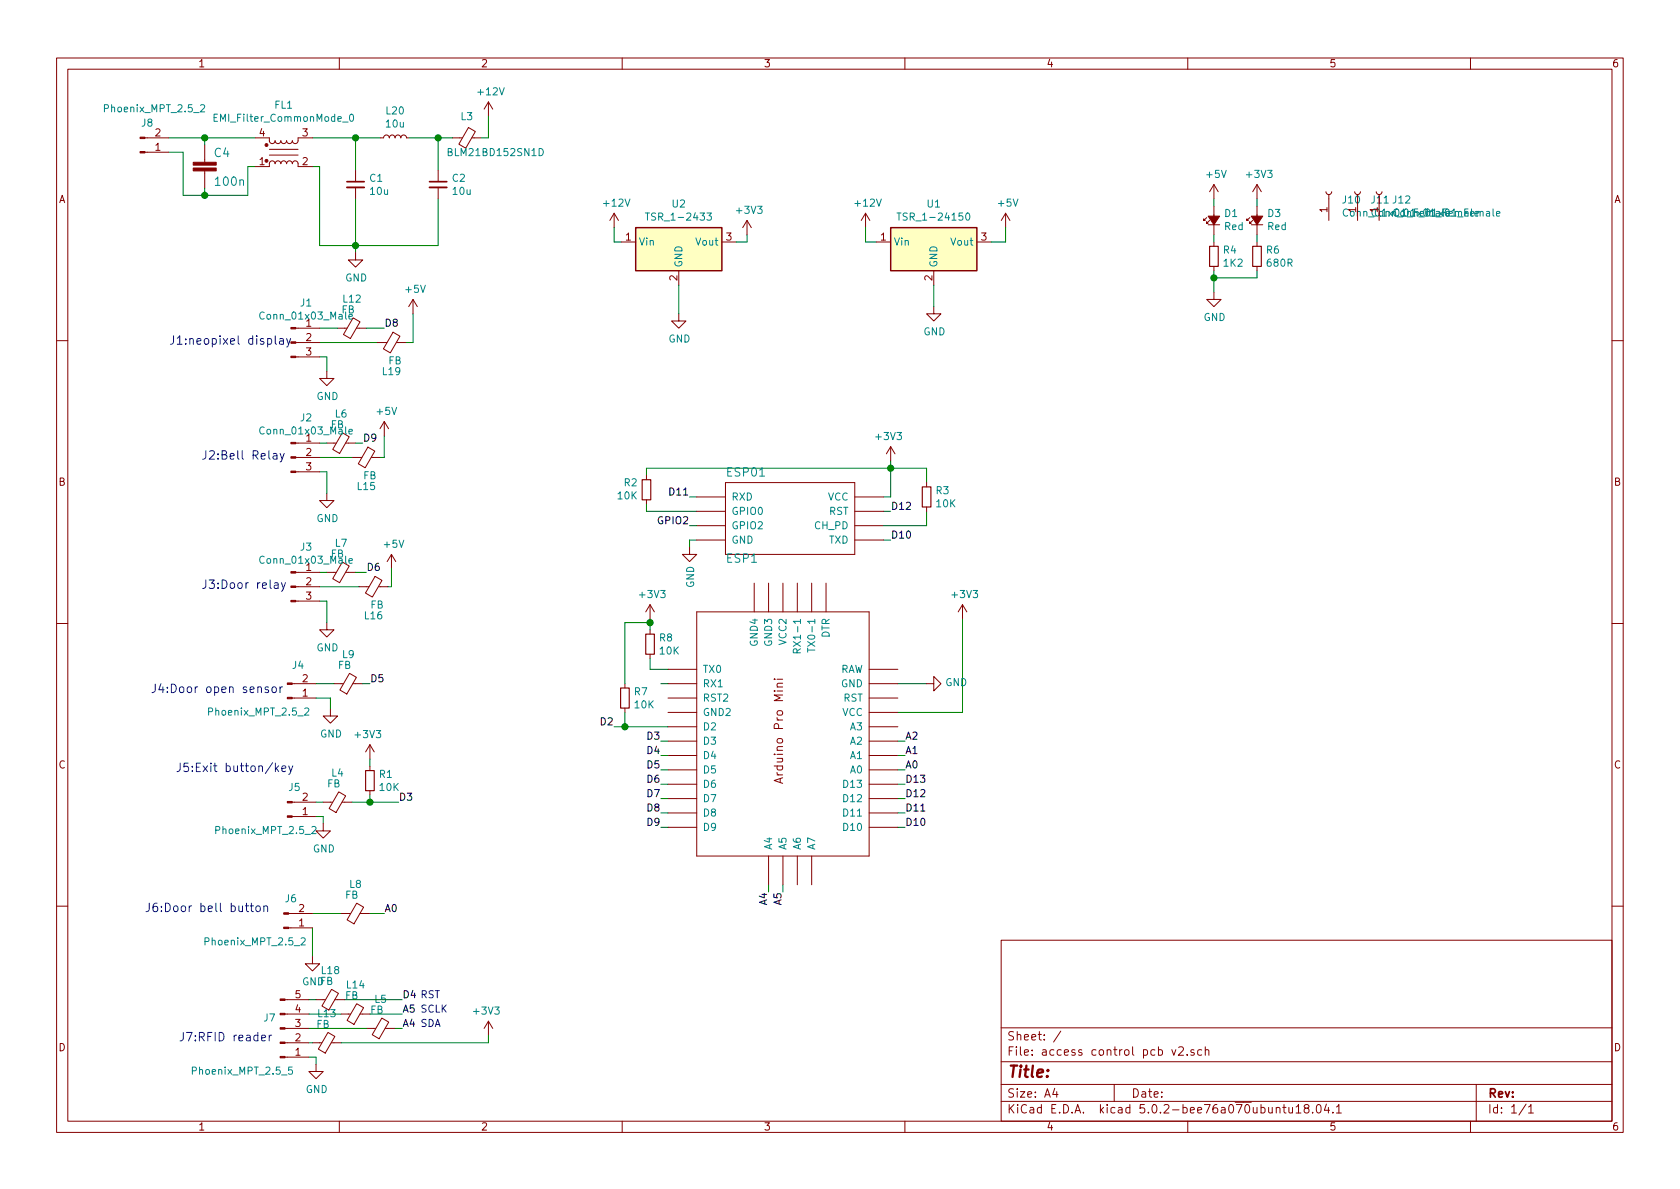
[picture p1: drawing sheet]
<svg xmlns="http://www.w3.org/2000/svg" width="297mm" height="210mm" viewBox="0 0 297 210" stroke-linecap="round" stroke-linejoin="round" font-family="sans-serif">
<g fill="none" stroke="#840000" stroke-width=".18">
<path d="M10 10.3h277v189.9h-277zM12 12.2h273v186.1h-273zM60 10.3v1.9M86.4 18l-.8 1.3M86.4 18v2.6M86.4 18l.7 1.3M110 10.3v1.9M160 10.3v1.9M210 10.3v1.9M260 10.3v1.9M25.6 24.4h4.2M25.6 26.9h4.2"/>
<path d="M36.2 25.6v3.1M36.2 30.2v3.1M45.1 24.4h2.5l.1 .7 .4 .3 .3-.1 .2-.4 .1 .3 .4 .2 .4-.1 .2-.4 .1 .3 .3 .2 .4-.1 .2-.4 .3 .5 .5-.1 .2-.4 .2 .4 .4 .1 .4-.3v-.7h2.5M45.1 29.5h2.5l.1-.7 .3-.4 .5 .2 .1 .4 .2-.4 .2-.2 .5 .2 .2 .4 .1-.4 .3-.2 .4 .2 .2 .4 .1-.4 .3-.2 .4 .2 .2 .4 .2-.5 .4-.1 .4 .4v.7h2.5M47.6 27.4h5.1M47.6 26.4h5.1M62.9 30.1v2M62.9 33.1v2.1M67.3 24.4h.5l.1-.4 .3-.1 .5 .1 .1 .4 .2-.4 .2-.1 .5 .1 .1 .4 .2-.4 .3-.1 .4 .1 .2 .4 .1-.4 .3-.1 .4 .1 .2 .4h.5M77.5 30.1v2M77.5 33.1v2.1M80 24.4h1.8"/>
<path d="M82.8 22.5l1.2 .8-1.7 2.9-1.2-.7zM83.4 24.4h1.7M108.6 37.7l-.8 1.3M108.6 37.7v2.6M108.6 37.7l.7 1.3M132.1 39l-.8 1.3M132.1 39v2.5M132.1 39l.7 1.3M153 37.7l-.7 1.3M153 37.7v2.6M153 37.7l.8 1.3M177.8 37.7l-.8 1.3"/>
<path d="M177.8 37.7v2.6M177.8 37.7l.8 1.3M213.4 38.5l-.5 .5v-.3v.3h.2M213.6 39.7h2M213.9 39l-.5 .5v-.3v.3h.2M214.6 32.6v2.6M214.6 36.4v5.1M214.6 32.6l-.7 1.3M214.6 32.6l.8 1.3M221 38.5l-.5 .5v-.3v.3h.2M221.2 39.7h2.1M221.5 39l-.5 .5v-.3v.3h.2"/>
<path d="M222.2 32.6v2.6M222.2 36.4v5.1M222.2 32.6l-.7 1.3M222.2 32.6l.8 1.3M234.4 33.9l.1 .3 .4 .2 .4-.1 .2-.4M234.9 34.4v4.6M239.5 33.9l.1 .3 .4 .2 .3-.1 .2-.4M240 35.2v3.8M243.3 33.9l.1 .3 .4 .2 .3-.1 .2-.4M243.8 35.2v3.8M52.3 58h4.2M59.7 58h1.6"/>
<path d="M62.4 56.2l1.3 .7-1.7 3-1.3-.7zM62.9 44.7v1.3h1.2l-1.2 1.2-1.3-1.2h1.3M63 58h1.8M69.5 58.7l1.2 .8-1.7 2.9-1.2-.7zM73 53l-.7 1.2M73 53v2.5M73 53l.8 1.2M109.9 42.8h2.5M120 55.5v1.3h1.3l-1.3 1.2-1.3-1.2h1.3M120 47.9v2.5M127.6 42.8h2.6M154.9 42.8h2.6"/>
<path d="M165.1 54.2v1.3h1.3l-1.3 1.3-1.3-1.3h1.3M165.1 47.9v2.5M172.7 42.8h2.6M214.6 51.7v1.3h1.3l-1.3 1.2-1.2-1.2h1.2M214.6 42.8v.8M214.6 47.1v.8M222.2 42.8v.8M222.2 47.1v.8M10 60.2h2M52.3 60.6h4.2M52.3 78.4h4.2M52.3 63.1h4.2"/>
<path d="M57.8 65.7v1.2h1.3l-1.3 1.3-1.3-1.3h1.3M57.8 78.4h1.6M60.5 76.5l1.2 .7-1.7 3-1.2-.7zM61.1 78.4h1.8M65 79.1l1.3 .7-1.7 2.9-1.3-.7zM66.7 60.6h1.7M67.9 74.5l-.7 1.3M67.9 74.5v2.6M67.9 74.5l.8 1.3M70.1 60.6h1.7M157.5 79l.7 1.3M157.5 79v2.5"/>
<path d="M157.5 79l-.8 1.3M285 60.2h2M52.3 80.9h4.2M52.3 83.4h4.2M57.8 87.2v1.3h1.3l-1.3 1.3-1.3-1.3h1.3M60.5 99.4l1.2 .7-1.7 2.9-1.2-.7zM62.2 80.9h1.8M65.7 80.9h1.6M69.2 98l-.7 1.3M69.2 98v2.6M69.2 98l.8 1.3M114.3 84.1v.7"/>
<path d="M114.3 88.4v.7M121.9 96.8v1.2h1.3l-1.3 1.3-1.3-1.3h1.3M123.2 93h5.1M123.2 95.5h5.1M123.2 90.4h5.1M123.2 87.9h5.1M128.3 85.3h22.8v12.7h-22.8zM151.1 93h5.1M151.1 95.5h5.1M151.1 90.4h5.1M151.1 87.9h5.1M163.8 85.3v.8"/>
<path d="M163.8 89.7v.7M10 110.3h2M52.3 101.2h4.2M52.3 103.8h4.2M52.3 106.3h4.2M57.8 110.1v1.3h1.3l-1.3 1.2-1.3-1.2h1.3M57.8 101.2h1.6M61.1 101.2h1.8M61.8 119.1l1.2 .7-1.7 2.9-1.2-.7zM63.5 103.8h1.8M66.3 101.9l1.2 .7-1.7 3-1.2-.7zM66.9 103.8h1.7"/>
<path d="M114.9 106.9v2.6M114.9 111.4v.7M114.9 115.7v.8M114.9 106.9l-.7 1.3M114.9 106.9l.8 1.3M118.1 118.4h5.1M123.2 108.2h30.5v43.2h-30.5zM133.3 103.1v5.1M135.9 103.1v5.1M138.4 103.1v5.1M141 103.1v5.1M143.5 103.1v5.1"/>
<path d="M146 103.1v5.1M153.7 118.4h5M170.2 106.9l-.8 1.3M170.2 106.9v2.6M170.2 106.9l.7 1.3M285 110.3h2M51.7 120.9h4.2M51.7 123.4h4.2M58.4 125.3v1.3h1.3l-1.3 1.3-1.3-1.3h1.3M59.1 120.9h1.6M62.4 120.9h1.7M65.4 131.7l.8 1.3"/>
<path d="M65.4 131.7v2.5M65.4 135.5v.8M65.4 139.8v.8M65.4 131.7l-.8 1.3M110.5 120.9v.8M110.5 125.2v.8M118.1 136.1h5.1M118.1 133.6h5.1M118.1 131.1h5.1M118.1 128.5h5.1M118.1 138.7h5.1M118.1 120.9h5.1"/>
<path d="M118.1 126h5.1M118.1 123.4h5.1M136.9 120.1h.1M137.4 121.5h1M137.4 120.1h1M137.9 137.7v.7M138.4 137.5l-1.5 .5 1.5 .5M138.4 120.8h-.8a.39 .39 0 0 0-.1 .7M153.7 136.1h5M153.7 133.6h5M153.7 131.1h5M153.7 128.5h5"/>
<path d="M153.7 138.7h5M153.7 120.9h5M153.7 126h5M153.7 123.4h5M163.8 120.9h1.3v-1.3l1.3 1.3-1.3 1.3v-1.3M51.7 141.9h4.2M51.7 144.4h4.2M57.1 145.7v1.2h1.3l-1.3 1.3-1.2-1.3h1.2M57.1 141.9h1.7M59.9 140l1.2 .7-1.7 3-1.2-.7zM60.5 141.9h1.7M63.1 159.7l1.2 .7-1.7 3-1.2-.7z"/>
<path d="M118.1 146.3h5.1M118.1 143.8h5.1M118.1 141.2h5.1M135.9 151.4v5.1M138.4 151.4v5.1M141 151.4v5.1M143.5 151.4v5.1M153.7 146.3h5M153.7 143.8h5M153.7 141.2h5M10 160.2h2M50.4 176.8h4.2"/>
<path d="M50.4 179.3h4.2M51 161.5h4.2M51 164.1h4.2M55.2 169.2v1.2h1.3l-1.3 1.3-1.2-1.3h1.2M55.9 176.8h1.6M58.6 174.9l1.2 .8-1.7 2.9-1.2-.7zM59.2 176.8h1.8M60.3 161.5h1.7M60.3 179.3h1.7M63.1 177.5l1.2 .7-1.7 2.9-1.2-.7zM63.7 161.5h1.7M63.7 179.3h1.7"/>
<path d="M177 166.3h108v32h-108zM285 160.2h2M50.4 181.9h4.2M50.4 184.4h4.2M50.4 186.9h4.2M55.2 184.4h1.7M55.9 188.2v1.3h1.2l-1.2 1.2-1.3-1.2h1.3M58 182.6l1.2 .7-1.7 2.9-1.2-.7zM58.6 184.4h1.7M60 198.3v1.9M64.8 181.9h1.6M67.5 180l1.2 .7-1.7 3-1.2-.7z"/>
<path d="M68.1 181.9h1.7M86.4 180.6v2.5M86.4 180.6l.7 1.3M86.4 180.6l-.8 1.3M110 198.3v1.9M160 198.3v1.9M177 194.8h108M177 191.8h108M177 187.8h108M177 181.8h108M186.5 192.5l-.4 1h1M186.8 193v1"/>
<path d="M187.6 182.3l-1.3 2M197 191.8v3M207.2 185.6l.3 1 .4-1M208.4 185.3l.2-.2h.4l.2 .4-.9 1.1h.9M209.9 186.5v.1M210 198.3v1.9M211.1 185.7l-.4-.1-.2 .2 .1 .2 .5 .2v.3h-.6M212.5 185.7l-.5-.1-.2 .3v.6l.2 .1 .5-.1M213.1 185.7l.2-.1 .4 .1v.9M213.1 185.1v1.5M226.8 195.8h.6M227 195.3v1.3l.4 .2"/>
<path d="M227.9 195.8v.9l.4 .1 .2-.1M228.5 195.8v1M229.2 195.8l.4-.5v1.5M229.2 196.8h.8M230.9 196l-.2-.2-.1-.2 .3-.3h.3l.2 .3v.2l-.7 .2a.48 .48 0 0 0 0 .7l.2 .1 .5-.1a.48 .48 0 0 0-.2-.7M232.1 196.7v.1M232.9 195.5l.3-.2a.94 .94 0 0 1 0 1.5l-.4-.3-.1-.6zM234.5 195.2l-.3 1.1h.9M234.9 195.8v1M235.7 196.7v.1M236.3 195.8l.4-.5v1.5M236.3 196.8h.9"/>
<path d="M260 198.3v1.9M261 191.8v6.5M269.8 195.2l-1.2 2M270.3 195.8l.4-.5v1.5M270.3 196.8h.8"/>
</g>
<g fill="none" stroke="#008400" stroke-width=".18">
<path d="M29.8 26.9h2.6v7.6h11.4v-5h1.3M29.8 24.4h15.3M36.2 24.4v1.2M36.2 33.3v1.2M55.2 29.5h1.3v13.9h21v-8.2M55.2 24.4h12.1M62.9 24.4v5.7M62.9 35.2v9.5M72.4 24.4h7.6M77.5 24.4v5.7M86.4 20.6v3.8h-1.3M214.6 35.2v1.2"/>
<path d="M222.2 35.2v1.2M56.5 58h3.2M64.8 58h3.1M73 55.5v5.1h-1.2M108.6 40.3v2.5h1.3M120 50.4v5.1M132.1 41.5v1.3h-1.9M153 40.3v2.5h1.9M165.1 50.4v3.8M177.8 40.3v2.5h-2.5M214.6 41.5v1.3M214.6 47.9v3.8"/>
<path d="M222.2 41.5v1.3M222.2 47.9v1.2h-7.6M56.5 63.1h1.3v2.6M56.5 60.6h10.2M56.5 78.4h1.3M62.9 78.4h1.2M67.9 77.1v3.8h-.6M56.5 83.4h1.3v3.8M56.5 80.9h5.7M114.3 89.1v1.3h8.9M114.3 84.1v-1.3h49.5v2.5M121.9 87.9h1.3"/>
<path d="M121.9 93h1.3M123.2 95.5h-1.3v1.3M156.2 95.5h1.3M156.2 90.4h1.3M157.5 81.5v6.4h-1.3M163.8 90.4v2.6h-7.6M56.5 106.3h1.3v3.8M56.5 103.8h7M56.5 101.2h1.3M62.9 101.2h1.9M69.2 100.6v3.2h-.6M114.9 109.5v1.9"/>
<path d="M114.9 116.5v1.9h3.2M114.9 110.1h-4.4v10.8M170.2 109.5v16.5h-11.5M55.9 120.9h3.2M55.9 123.4h2.5v1.9M64.1 120.9h1.3M65.4 134.2v1.3M108.6 128.5h9.5M110.5 126v2.5M116.8 120.9h1.3M116.8 136.1h1.3M116.8 131.1h1.3"/>
<path d="M116.8 133.6h1.3M116.8 138.7h1.3M158.7 120.9h5.1M158.7 136.1h1.3M158.7 131.1h1.3M158.7 133.6h1.3M158.7 138.7h1.3M55.9 141.9h1.2M55.9 144.4h1.2v1.3M62.2 141.9h8.3M65.4 140.6v1.3M116.8 146.3h1.3"/>
<path d="M116.8 143.8h1.3M116.8 141.2h1.3M135.9 156.5v1.2M138.4 156.5v1.2M158.7 146.3h1.3M158.7 143.8h1.3M158.7 141.2h1.3M54.6 176.8h1.3M54.6 179.3h5.7M55.2 164.1v5.1M55.2 161.5h5.1M61 176.8h10.1"/>
<path d="M65.4 161.5h2.5M65.4 179.3h5.7M54.6 186.9h1.3v1.3M54.6 184.4h.6M54.6 181.9h10.2M69.8 181.9h1.3M86.4 183.1v1.3h-26.1"/>
</g>
<g fill="#008400" stroke="#008400" stroke-width=".25">
<circle cx="65.4" cy="141.9" r=".51"/>
<circle cx="36.2" cy="24.4" r=".51"/>
<circle cx="36.2" cy="34.5" r=".51"/>
<circle cx="62.9" cy="24.4" r=".51"/>
<circle cx="62.9" cy="43.4" r=".51"/>
<circle cx="157.5" cy="82.8" r=".51"/>
<circle cx="77.5" cy="24.4" r=".51"/>
<circle cx="214.6" cy="49.1" r=".51"/>
<circle cx="110.5" cy="128.5" r=".51"/>
<circle cx="114.9" cy="110.1" r=".51"/>
</g>
<g fill="none" stroke="#008484" stroke-width=".18">
<path d="M35.5 18.6l.4-.1 .3 .4-.8 .9h.8M37.8 20.8h.5M38.5 20.2h-.7v1.3h.7M60.6 21.6h.9M62 20.3l.1-.1a.69 .69 0 0 1 .4 .6 .69 .69 0 0 1-.4 .7 .83 .83 0 0 1-.1-1.2zM95.3 26.3a.64 .64 0 0 1 .8 .6 .64 .64 0 0 1-.8 .6zM114.1 37.7h.7M125 37.7h.8l-.5 .4 .4 .2v.5l-.2 .1-.5-.1M158.6 37.7h.7M159 37.7v1.2M170.9 37.8l.1-.1a.67 .67 0 0 1 .5 .6 .67 .67 0 0 1-.5 .6l-.3-.5zM238.3 37.1a.6 .6 0 0 0-.8 .4 .6 .6 0 0 0 .5 .7l.3-.1"/>
<path d="M255.7 37.1l.1-.1a.69 .69 0 0 1 .5 .6 .69 .69 0 0 1-.5 .6l-.2-.2-.1-.3zM255.7 37.8l.6-.1-.1-.3h-.3l-.2 .2 .1 .6h.4M255.8 37h-.6v1.2M256.2 37.8l.6-.1-.1-.3h-.3l-.2 .2v.6h.5M256.7 37.3l.4-.3v1.2M256.7 38.2h.8M257.3 37.5l.2-.1h.3l.1 .8M257.3 37.4v.8M257.7 38.3h1M257.9 37.6l.2-.2h.3v.8M259 37.6h.4M259 37.4h.5l.1 .8"/>
<path d="M259.6 37.7h-.4l-.2 .2v.3h.6M259.6 37h-.6v1.2M260 37.8l.6-.1-.1-.3h-.3l-.2 .2v.6h.5M260.2 37v1l.1 .2M260.8 37.8l.6-.1-.1-.3h-.3l-.2 .2v.6h.5M261.1 37.5l.2-.1h.3l.1 .8M261.1 37.4v.8M261.7 37.6l.2-.2h.3v.8M262.8 37.4h.5l.1 .8M263.4 37.7h-.4l-.2 .2v.3h.6M264 37v1l.2 .2M264.6 37.8l.6-.1-.1-.3h-.3l-.2 .2v.6h.5"/>
<path d="M61.7 56l.6-.1v-.3h-.4l-.2 .2 .1 .6h.5M61.7 76.3l.6-.1v-.2l-.4-.1-.2 .2 .1 .6h.5M61.7 99.2l.6-.1v-.3h-.4l-.2 .2 .1 .6h.5M140.9 115.4l-.1-.6h-.4l-.1 .2v.4h1.2M141.5 114.7l-.6 .4M142.8 114.6v.7M142.8 115h1.3M53.9 125.3l.5-.1 .2 .3-.8 1h.8M55.1 146.3l.5-.2 .3 .4-.8 .9h.8M53.2 166l.5-.2 .3 .4-.8 .9h.8M51.7 188.7h-.6l-.1 .6 .2-.1h.4l.1 .6-.2 .2-.5-.2"/>
</g>
<g fill="none" stroke="#0000c2" stroke-width=".18">
<path d="M48.7 59.4v1.2l.2 .3M49.5 59.9h.5l.1 1M50.7 59.9l.3 1M51.4 59.9l-.5 1.3-.2 .2M50.1 60.2l-.5 .1-.2 .2 .1 .3 .1 .1 .5-.1M48.3 80.3h.6l.1 .9M49 80.5l-.5 .1a.31 .31 0 0 0-.2 .3 .31 .31 0 0 0 .2 .3l.5-.1M49.5 80.2l.4 1M50.2 80.2l-.4 1.4-.3 .1M48.5 103.1h.6l.1 1M49.2 103.4l-.5 .1a.3 .3 0 0 0-.2 .3 .3 .3 0 0 0 .2 .3l.5-.1M49.8 103l.3 1.1"/>
<path d="M50.5 103l-.5 1.4-.2 .1M27.5 121v1a.51 .51 0 0 1-.6 .5M28.4 120.9l-.3 1.1h.9M31.9 134.9v1.1a.47 .47 0 0 1-.6 .4M33.3 134.9h-.7l-.1 .8 .2-.2 .5 .1 .2 .2-.1 .5-.2 .1h-.4l-.2-.1M49.5 121.5v1M49.9 121.5h-.2l-.2 .3M51.1 135.4l.3 1M51.8 135.4l-.5 1.4-.2 .1M26.4 159.7v1.1a.47 .47 0 0 1-.6 .4M27.8 159.7a.59 .59 0 0 0-.7 .6v.8a.48 .48 0 0 0 .7 0v-.7a.48 .48 0 0 0-.7 0v.1M28.5 161.1v.1"/>
<path d="M28.5 160.3v.1M46.7 160.3a.36 .36 0 0 1 .6 .1v.8M32.4 182.6v1a.51 .51 0 0 1-.6 .5"/>
</g>
<g fill="#840000" stroke="#840000" stroke-width=".18">
<path d="M24.8 24.3h.8v.2h-.8z"/>
<path d="M24.8 26.8h.8v.2h-.8z"/>
<path d="M34.2 29.7h4v.5h-4z"/>
<path d="M34.2 28.7h4v.5h-4z"/>
<path d="M50.8 120.8h.9v.2h-.9z"/>
<path d="M50.8 123.3h.9v.3h-.9z"/>
<path d="M50.8 141.7h.9v.3h-.9z"/>
<path d="M50.8 144.3h.9v.2h-.9z"/>
<path d="M50.2 161.4h.8v.3h-.8z"/>
<path d="M50.2 164h.8v.2h-.8z"/>
<path d="M49.5 176.7h.9v.2h-.9z"/>
<path d="M49.5 179.2h.9v.2h-.9z"/>
<path d="M49.5 181.7h.9v.3h-.9z"/>
<path d="M49.5 184.3h.9v.2h-.9z"/>
<path d="M49.5 186.8h.9v.3h-.9z"/>
<path d="M213.6 38.2h2l-1 1.5z"/>
<path d="M221.2 38.2h2.1l-1.1 1.5z"/>
<path d="M51.4 63h.9v.2h-.9z"/>
<path d="M51.4 60.4h.9v.3h-.9z"/>
<path d="M51.4 57.9h.9v.3h-.9z"/>
<path d="M51.4 83.3h.9v.3h-.9z"/>
<path d="M51.4 80.8h.9v.2h-.9z"/>
<path d="M51.4 78.2h.9v.3h-.9z"/>
<path d="M51.4 106.2h.9v.2h-.9z"/>
<path d="M51.4 103.6h.9v.3h-.9z"/>
<path d="M51.4 101.1h.9v.2h-.9z"/>
<circle cx="47.1" cy="25.6" r=".25"/>
<circle cx="47.1" cy="28.4" r=".25"/>
</g>
<path d="M213.9 43.6h1.5v3.5h-1.5zM221.5 43.6h1.5v3.5h-1.5zM113.5 84.8h1.6v3.6h-1.6zM163.1 86.1h1.5v3.6h-1.5zM114.2 112.1h1.5v3.6h-1.5zM64.6 136.3h1.6v3.5h-1.6zM109.7 121.7h1.6v3.5h-1.6z" fill="none" stroke="#840000" stroke-width=".2"/>
<g fill="#ffffc2" stroke="#ffffc2" stroke-width=".18">
<path d="M112.4 40.3h15.2v7.6h-15.2z"/>
<path d="M157.5 40.3h15.2v7.6h-15.2z"/>
</g>
<path d="M112.4 40.3h15.2v7.6h-15.2zM157.5 40.3h15.2v7.6h-15.2z" fill="none" stroke="#840000" stroke-width=".25"/>
<path d="M61.3 33.1h3.1M75.9 33.1h3.1" fill="none" stroke="#840000" stroke-width=".33"/>
<path d="M61.3 32.1h3.1M75.9 32.1h3.1" fill="none" stroke="#840000" stroke-width=".3"/>
<text font-size="2.8" fill="#840000" x="178" y="190.5">Title:</text>
<g font-size="2.1" fill="#008484">
<text x="37.9" y="27.8">C4</text>
<text x="38.3" y="32.9">100n</text>
<text x="128.7" y="84.3">ESP01</text>
<text x="128.5" y="99.5">ESP1</text>
</g>
<g font-size="2.1" fill="#0000c2">
<text x="29.8" y="61">J1:neopixel display</text>
<text x="35.6" y="81.3">J2:Bell Relay</text>
<text x="35.6" y="104.1">J3:Door relay</text>
<text x="29.3" y="122.5">J4:Door open sensor</text>
<text x="34.1" y="136.5">J5:Exit button/key</text>
<text x="29.2" y="161.3">J6:Door bell button</text>
<text x="33.4" y="184.1">J7:RFID reader</text>
</g>
<g font-size="2.1" fill="#840000">
<text x="138.5" y="137.6" transform="rotate(-90 138.5 137.6)">Arduino Pro Mini</text>
<text x="178" y="184">Sheet: /</text>
<text x="178" y="186.7">File: access control pcb v2.sch</text>
<text x="178" y="196.9">KiCad E.D.A. kicad 5.0.2-bee76a070ubuntu18.04.1</text>
<text x="178" y="194.1">Size: A4</text>
<text x="200" y="194.1">Date:</text>
<text x="263" y="194.1">Rev:</text>
<text x="263" y="196.9">Id: 1/1</text>
</g>
<g font-size="1.8" fill="#840000">
<text x="35" y="11.9">1</text>
<text x="85" y="11.9">2</text>
<text x="135" y="11.9">3</text>
<text x="185" y="11.9">4</text>
<text x="235" y="11.9">5</text>
<text x="285" y="11.9">6</text>
<text x="27.5" y="26.7">1</text>
<text x="27.5" y="24.1">2</text>
<text x="45.9" y="29.2">1</text>
<text x="45.9" y="24.1">4</text>
<text x="53.5" y="29.2">2</text>
<text x="53.5" y="24.1">3</text>
<text x="10.4" y="35.9">A</text>
<text x="237.5" y="36">J10</text>
<text x="285.4" y="35.9">A</text>
<text x="234.7" y="37.6" transform="rotate(-90 234.7 37.6)">1</text>
<text x="239.8" y="37.6" transform="rotate(-90 239.8 37.6)">1</text>
<text x="243.6" y="37.6" transform="rotate(-90 243.6 37.6)">1</text>
<text x="110.6" y="42.5">1</text>
<text x="128.4" y="42.5">3</text>
<text x="155.7" y="42.5">1</text>
<text x="173.5" y="42.5">3</text>
<text x="119.8" y="49.6" transform="rotate(-90 119.8 49.6)">2</text>
<text x="164.8" y="49.6" transform="rotate(-90 164.8 49.6)">2</text>
<text x="54.1" y="57.8">1</text>
<text x="54.1" y="60.3">2</text>
<text x="54.1" y="62.9">3</text>
<text x="54.1" y="78.1">1</text>
<text x="54.1" y="80.6">2</text>
<text x="54.1" y="83.2">3</text>
<text x="10.4" y="85.9">B</text>
<text x="285.4" y="85.9">B</text>
<text x="54.1" y="101">1</text>
<text x="54.1" y="103.5">2</text>
<text x="54.1" y="106">3</text>
<text x="53.5" y="123.2">1</text>
<text x="53.5" y="120.6">2</text>
<text x="10.4" y="135.9">C</text>
<text x="285.4" y="135.9">C</text>
<text x="53.5" y="141.6">2</text>
<text x="53.5" y="144.1">1</text>
<text x="52.9" y="161.3">2</text>
<text x="52.9" y="163.8">1</text>
<text x="52.2" y="179.1">4</text>
<text x="52.2" y="176.5">5</text>
<text x="10.4" y="185.9">D</text>
<text x="52.2" y="184.1">2</text>
<text x="52.2" y="181.6">3</text>
<text x="285.4" y="185.9">D</text>
<text x="52.2" y="186.7">1</text>
<text x="35" y="199.9">1</text>
<text x="85" y="199.9">2</text>
<text x="135" y="199.9">3</text>
<text x="185" y="199.9">4</text>
<text x="235" y="199.9">5</text>
<text x="285" y="199.9">6</text>
</g>
<g font-size="1.8" fill="#008484">
<text x="84.7" y="16.9">+12V</text>
<text x="18.8" y="19.9">Phoenix_MPT_2.5_2</text>
<text x="25.1" y="22.4">J8</text>
<text x="38.3" y="21.5">EMI_Filter_CommonMode_0</text>
<text x="48.6" y="19.2">FL1</text>
<text x="68.3" y="20.2">L20</text>
<text x="68.3" y="22.5">10u</text>
<text x="81.5" y="21.3">L3</text>
<text x="79.6" y="27.6">BLM21BD152SN1D</text>
<text x="65.4" y="32.2">C1</text>
<text x="65.5" y="34.5">10u</text>
<text x="80" y="32.2">C2</text>
<text x="80.1" y="34.5">10u</text>
<text x="213.4" y="31.5">+5V</text>
<text x="220.5" y="31.5">+3V3</text>
<text x="242.5" y="36">J11 J12</text>
<text x="106.9" y="36.5">+12V</text>
<text x="115" y="39">TSR_1-2433</text>
<text x="118.9" y="36.7">U2</text>
<text x="130.4" y="37.8">+3V3</text>
<text x="151.3" y="36.5">+12V</text>
<text x="159.6" y="39">TSR_1-24150</text>
<text x="164" y="36.7">U1</text>
<text x="176.6" y="36.5">+5V</text>
<text x="216.5" y="40.7">Red</text>
<text x="216.6" y="38.4">D1</text>
<text x="224.1" y="40.7">Red</text>
<text x="224.2" y="38.4">D3</text>
<text x="238.2" y="38.3">Conn_01x01_Female</text>
<text x="112.9" y="43.4">Vin</text>
<text x="120.6" y="47.4" transform="rotate(-90 120.6 47.4)">GND</text>
<text x="123.2" y="43.4">Vout</text>
<text x="158" y="43.4">Vin</text>
<text x="165.7" y="47.4" transform="rotate(-90 165.7 47.4)">GND</text>
<text x="168.3" y="43.4">Vout</text>
<text x="216.3" y="44.9">R4</text>
<text x="216.4" y="47.2">1K2</text>
<text x="224" y="44.9">R6</text>
<text x="224.2" y="47.2">680R</text>
<text x="60.7" y="53.5">L12</text>
<text x="61" y="49.8">GND</text>
<text x="71.8" y="51.8">+5V</text>
<text x="46.5" y="56.5">Conn_01x03_Male</text>
<text x="53.2" y="54.2">J1</text>
<text x="60.4" y="55.4">FB</text>
<text x="163.3" y="59.3">GND</text>
<text x="212.8" y="56.8">GND</text>
<text x="68.7" y="64.4">FB</text>
<text x="118.2" y="60.6">GND</text>
<text x="56" y="70.7">GND</text>
<text x="67.7" y="66.3">L19</text>
<text x="46.5" y="76.8">Conn_01x03_Male</text>
<text x="53.2" y="74.5">J2</text>
<text x="58.5" y="75.7">FB</text>
<text x="59.3" y="73.8">L6</text>
<text x="66.7" y="73.4">+5V</text>
<text x="155" y="77.8">+3V3</text>
<text x="63.2" y="86.7">L15</text>
<text x="64.2" y="84.8">FB</text>
<text x="109.3" y="88.3">10K</text>
<text x="110.4" y="86">R2</text>
<text x="129.3" y="88.5">RXD</text>
<text x="146.4" y="88.5">VCC</text>
<text x="165.5" y="87.4">R3</text>
<text x="165.6" y="89.7">10K</text>
<text x="56" y="92.3">GND</text>
<text x="129.3" y="91.1">GPIO0</text>
<text x="129.3" y="93.6">GPIO2</text>
<text x="144.1" y="93.6">CH_PD</text>
<text x="146.6" y="91.1">RST</text>
<text x="46.5" y="99.7">Conn_01x03_Male</text>
<text x="53.2" y="97.4">J3</text>
<text x="58.5" y="98.6">FB</text>
<text x="59.3" y="96.7">L7</text>
<text x="68" y="96.9">+5V</text>
<text x="129.3" y="96.1">GND</text>
<text x="146.6" y="96.1">TXD</text>
<text x="65.5" y="107.6">FB</text>
<text x="113.2" y="105.8">+3V3</text>
<text x="122.7" y="104" transform="rotate(-90 122.7 104)">GND</text>
<text x="168.5" y="105.8">+3V3</text>
<text x="64.5" y="109.5">L16</text>
<text x="116.6" y="113.4">R8</text>
<text x="139.1" y="113.9" transform="rotate(-90 139.1 113.9)">VCC2</text>
<text x="146.7" y="112.8" transform="rotate(-90 146.7 112.8)">DTR</text>
<text x="51.7" y="118.3">J4</text>
<text x="56" y="115.2">GND</text>
<text x="59.8" y="118.3">FB</text>
<text x="60.6" y="116.4">L9</text>
<text x="116.7" y="115.7">10K</text>
<text x="124.2" y="119">TX0</text>
<text x="134" y="114.1" transform="rotate(-90 134 114.1)">GND4</text>
<text x="136.5" y="114.1" transform="rotate(-90 136.5 114.1)">GND3</text>
<text x="141.6" y="114.2" transform="rotate(-90 141.6 114.2)">RX1-1</text>
<text x="144.1" y="114" transform="rotate(-90 144.1 114)">TX0-1</text>
<text x="148.4" y="119">RAW</text>
<text x="112.2" y="123">R7</text>
<text x="112.3" y="125.3">10K</text>
<text x="124.2" y="124.1">RST2</text>
<text x="124.2" y="121.5">RX1</text>
<text x="148.7" y="121.5">GND</text>
<text x="149.1" y="124.1">RST</text>
<text x="167.1" y="121.3">GND</text>
<text x="37.2" y="126.5">Phoenix_MPT_2.5_2</text>
<text x="56.6" y="130.4">GND</text>
<text x="62.9" y="130.5">+3V3</text>
<text x="124.2" y="129.2">D2</text>
<text x="124.2" y="131.7">D3</text>
<text x="124.2" y="126.6">GND2</text>
<text x="148.9" y="126.6">VCC</text>
<text x="150.4" y="131.7">A2</text>
<text x="150.4" y="129.2">A3</text>
<text x="58.7" y="137.3">L4</text>
<text x="67.1" y="137.6">R1</text>
<text x="124.2" y="134.2">D4</text>
<text x="124.2" y="136.8">D5</text>
<text x="150.4" y="136.8">A0</text>
<text x="150.4" y="134.2">A1</text>
<text x="51.1" y="139.9">J5</text>
<text x="57.9" y="139.2">FB</text>
<text x="67.2" y="139.9">10K</text>
<text x="124.2" y="139.3">D6</text>
<text x="124.2" y="141.9">D7</text>
<text x="149.4" y="141.9">D12</text>
<text x="149.4" y="139.3">D13</text>
<text x="38.5" y="147.5">Phoenix_MPT_2.5_2</text>
<text x="124.2" y="144.4">D8</text>
<text x="124.2" y="146.9">D9</text>
<text x="149.4" y="146.9">D10</text>
<text x="149.4" y="144.4">D11</text>
<text x="55.3" y="150.7">GND</text>
<text x="136.5" y="150.4" transform="rotate(-90 136.5 150.4)">A4</text>
<text x="139.1" y="150.4" transform="rotate(-90 139.1 150.4)">A5</text>
<text x="141.6" y="150.4" transform="rotate(-90 141.6 150.4)">A6</text>
<text x="144.1" y="150.4" transform="rotate(-90 144.1 150.4)">A7</text>
<text x="50.5" y="159.6">J6</text>
<text x="61" y="158.9">FB</text>
<text x="61.8" y="157">L8</text>
<text x="36.6" y="167.2">Phoenix_MPT_2.5_2</text>
<text x="56.9" y="172.3">L18</text>
<text x="53.4" y="174.2">GNDFB</text>
<text x="56.3" y="179.9">L13</text>
<text x="61" y="176.7">FB</text>
<text x="61.3" y="174.8">L14</text>
<text x="65.5" y="179.2">FB</text>
<text x="66.3" y="177.3">L5</text>
<text x="83.9" y="179.4">+3V3</text>
<text x="46.7" y="180.6">J7</text>
<text x="56" y="181.8">FB</text>
<text x="34.3" y="190">Phoenix_MPT_2.5_5</text>
<text x="54.1" y="193.3">GND</text>
</g>
<g font-size="1.8">
<text x="67.9" y="57.8">D8</text>
<text x="64.1" y="78.1">D9</text>
<text x="118.7" y="87.6">D11</text>
<text x="116.5" y="92.7">GPIO2</text>
<text x="157.5" y="90.2">D12</text>
<text x="157.5" y="95.2">D10</text>
<text x="64.8" y="101">D6</text>
<text x="65.4" y="120.6">D5</text>
<text x="106.3" y="128.3">D2</text>
<text x="114.6" y="130.8">D3</text>
<text x="160" y="130.8">A2</text>
<text x="114.6" y="135.9">D5</text>
<text x="114.6" y="133.3">D4</text>
<text x="160" y="133.3">A1</text>
<text x="160" y="135.9">A0</text>
<text x="70.5" y="141.6">D3</text>
<text x="114.6" y="141">D7</text>
<text x="114.6" y="143.5">D8</text>
<text x="114.6" y="138.4">D6</text>
<text x="160" y="141">D12</text>
<text x="160" y="143.5">D11</text>
<text x="160" y="138.4">D13</text>
<text x="114.6" y="146">D9</text>
<text x="160" y="146">D10</text>
<text x="67.9" y="161.3">A0</text>
<text x="135.6" y="160" transform="rotate(-90 135.6 160)">A4</text>
<text x="138.2" y="160" transform="rotate(-90 138.2 160)">A5</text>
</g>
<g font-size="1.8" fill="#0000c2">
<text x="71.1" y="176.5">D4 RST</text>
<text x="71.1" y="179.1">A5 SCLK</text>
<text x="71.1" y="181.6">A4 SDA</text>
</g>
</svg>
